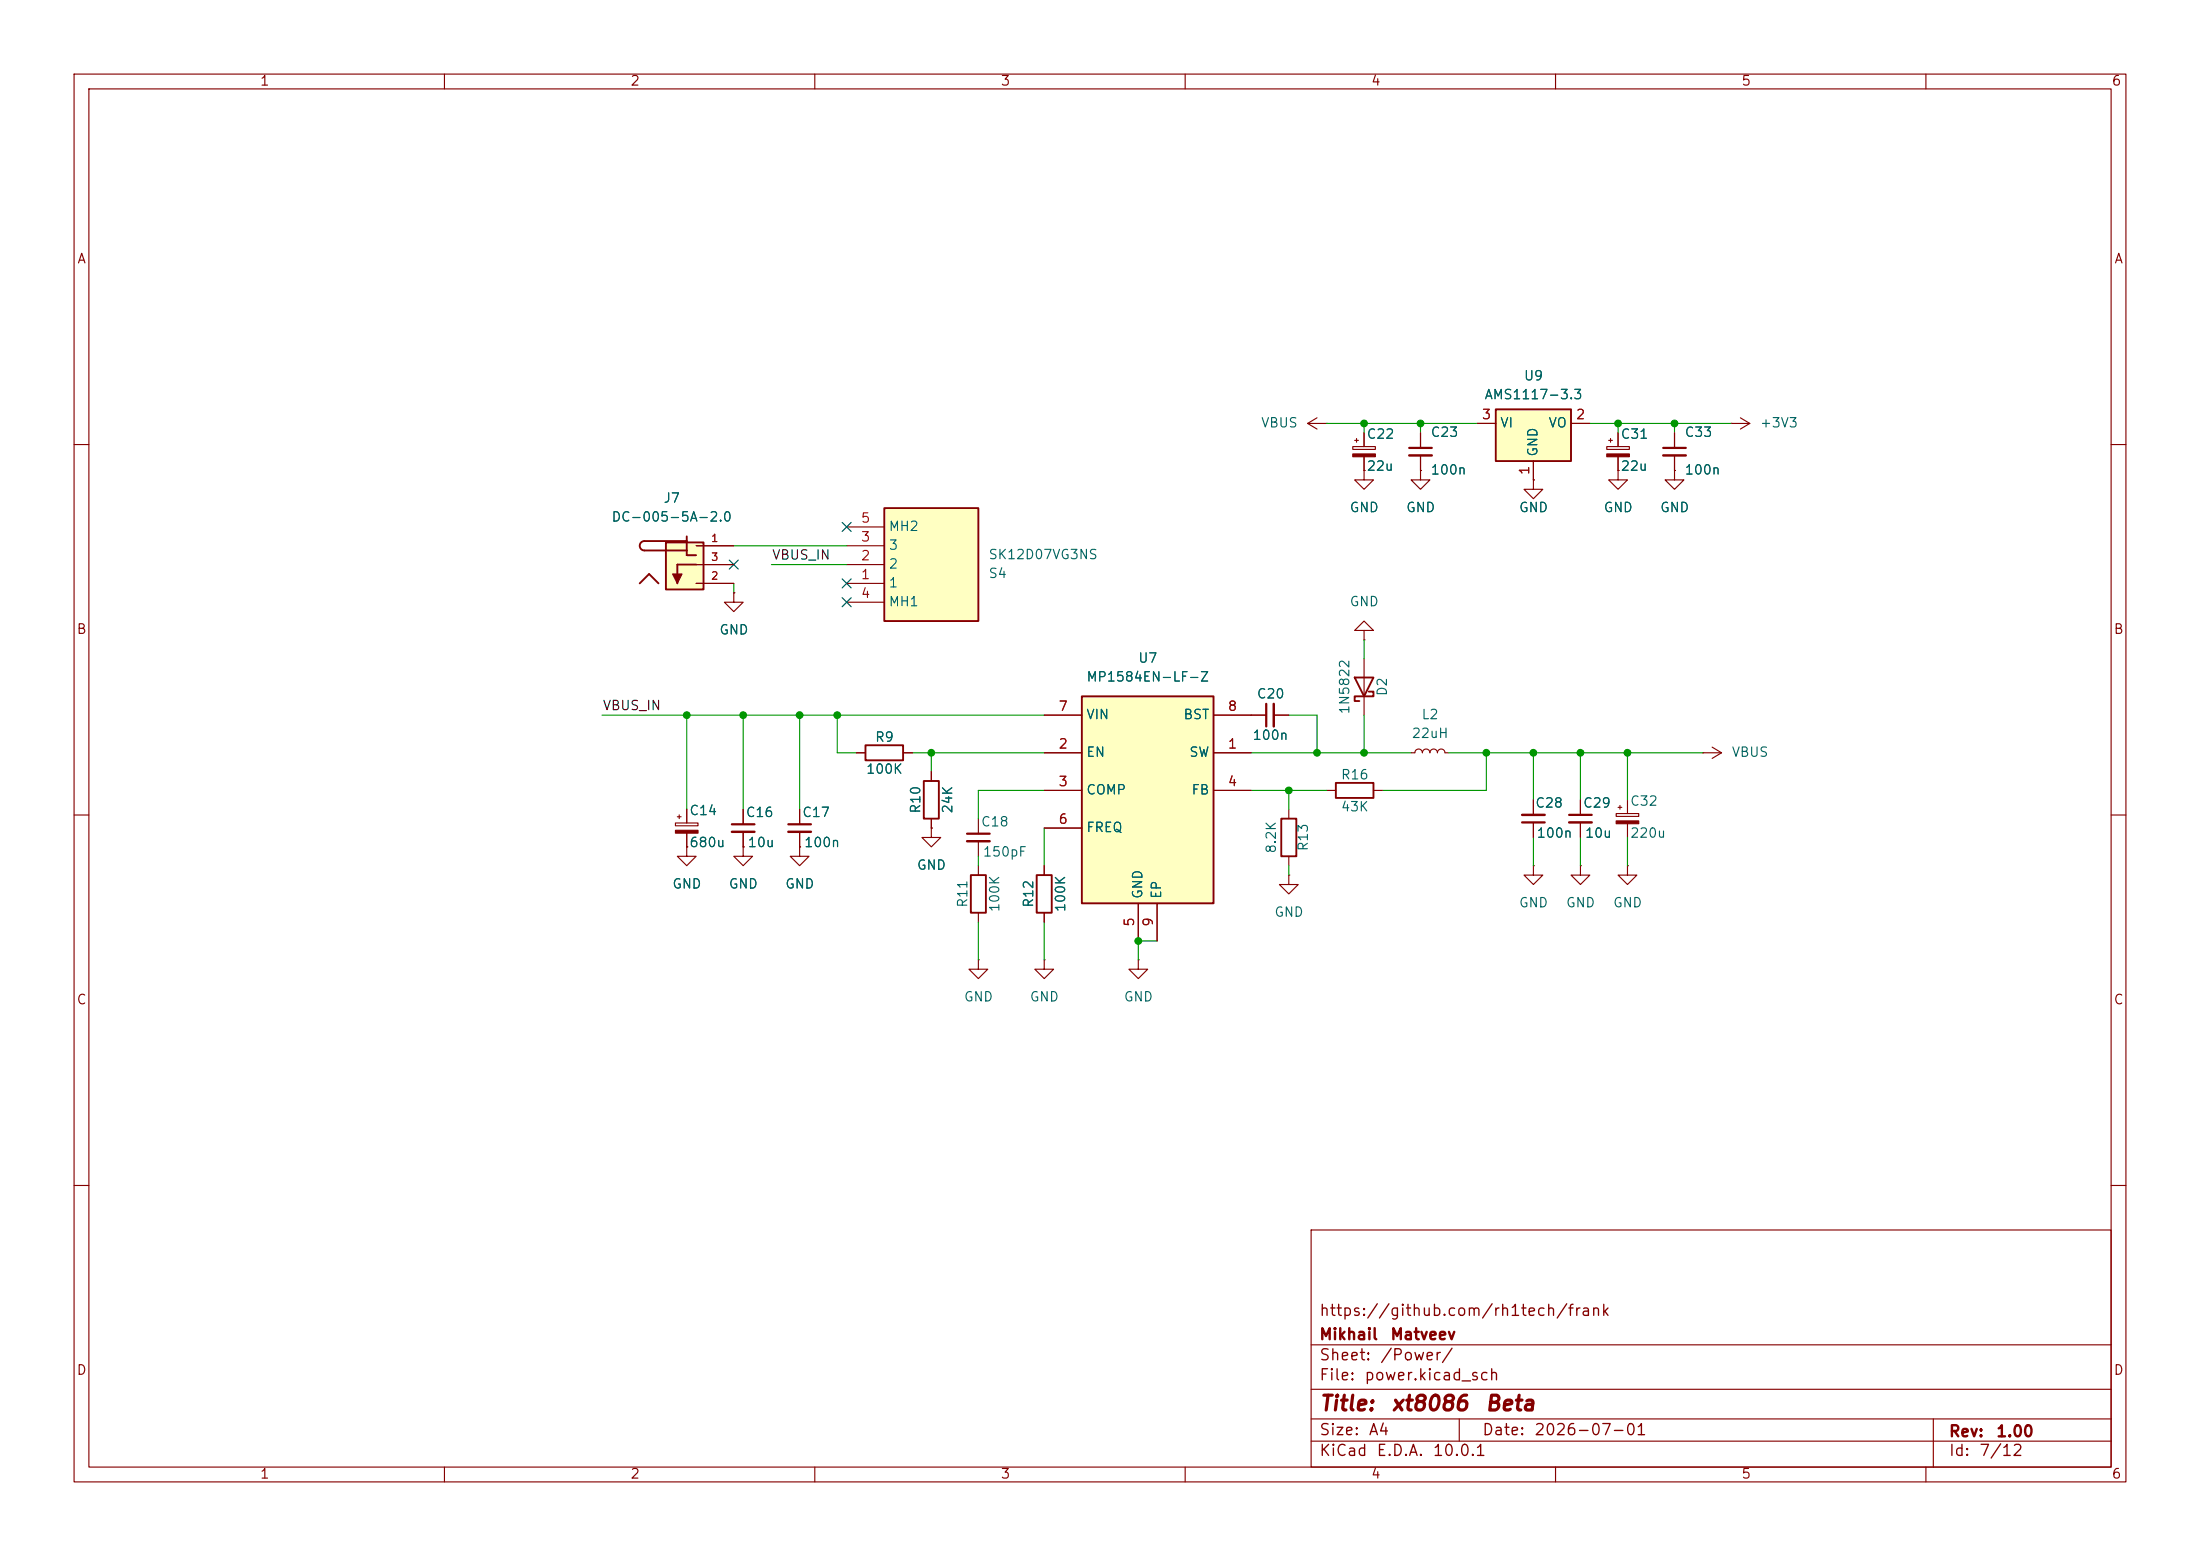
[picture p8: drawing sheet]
<svg xmlns="http://www.w3.org/2000/svg" width="297mm" height="210mm" viewBox="0 0 297 210" stroke-linecap="round" stroke-linejoin="round" font-family="sans-serif">
<g fill="none" stroke="#840000" stroke-width=".15">
<path d="M10 10h277v190h-277zM12 12h273v186h-273zM60 10v2M110 10v2M160 10v2M210 10v2M260 10v2M217.2 59.4h.5M217.4 59.2v.5M218.4 58.4v1.9M226.1 58.4v2.1M233.7 57.2h.1"/>
<path d="M233.7 57.2h2.5M234.9 56.4l1.3 .8M236.2 57.2l-1.3 .7M10 60h2M191.8 63.5v1.3h1.2l-1.2 1.2-1.3-1.2h1.3M191.8 63.5h.1M216.9 60.3h3.1v.4h-3.1zM218.4 63.5v1.3h1.3l-1.3 1.2-1.2-1.2h1.2M218.4 63.5h.1M218.4 61.6v1.9M226.1 63.5v1.3h1.2l-1.2 1.2-1.3-1.2h1.3M226.1 63.5h.1"/>
<path d="M226.1 61.5v2M285 60h2M10 110h2M115.6 101.6h1.2M121.9 101.6h1.3M174 118.1v1.3h1.3l-1.3 1.3-1.3-1.3h1.3M174 118.1h.1M174 109.2v1.3M174 115.6v1.2M213.4 108v2M213.4 111v2M218.2 109.8h3v.4h-3z"/>
<path d="M218.4 109h.5M218.7 108.7v.5M219.7 108v1.8M219.7 111.2v1.8M285 110h2M10 160h2M177 166h108v32h-108zM285 160h2M60 198v2M110 198v2M160 198v2M177 194.5h108"/>
<path d="M177 191.5h108M177 187.5h108M177 181.5h108M197 191.5v3M210 198v2M260 198v2M261 191.5v6.5"/>
</g>
<path d="M116.8 100.6h5.1v2h-5.1zM173 110.5h2v5.1h-2z" fill="none" stroke="#840000" stroke-width=".25"/>
<path d="M224.5 60.5h3.1M211.8 110h3.1" fill="none" stroke="#840000" stroke-width=".3"/>
<path d="M224.5 61.5h3.1M211.8 111h3.1" fill="none" stroke="#840000" stroke-width=".33"/>
<g fill="#840000" stroke="#840000" stroke-width=".15">
<path d="M218.2 110.8h3v.4h-3z"/>
<path d="M216.9 61.3h3.1v.3h-3.1z"/>
</g>
<path d="M201.9 55.2h10.2v7h-10.2z" fill="#ffffc2"/>
<path d="M201.9 55.2h10.2v7h-10.2zM180.3 105.7h5.1v2h-5.1z" fill="none" stroke="#840000" stroke-width=".25"/>
<g fill="none" stroke="#840000" stroke-width=".15">
<path d="M176.5 57.2h2.6M176.5 57.2l1.3 .7M177.8 56.4l-1.3 .8M179.1 57.2h.1M182.9 59.4h.5M183.1 59.2v.5M184.1 58.4v1.9M199.4 57.2h2.5M212.1 57.2h2.5M182.6 60.3h3.1v.4h-3.1zM184.1 63.5v1.3h1.3l-1.3 1.2-1.2-1.2h1.2M184.1 63.5h.1"/>
<path d="M184.1 61.6v1.9M207 64.8v1.2h1.3l-1.3 1.3-1.3-1.3h1.3M207 64.8h.1M207 62.2v2.6M179.1 106.7h1.2M185.4 106.7h1.3M190.5 101.6h.5a.51 .51 0 0 1 .5-.5 .51 .51 0 0 1 .5 .5 .51 .51 0 0 1 .5-.5 .51 .51 0 0 1 .5 .5 .51 .51 0 0 1 .5-.5 .51 .51 0 0 1 .6 .5 .51 .51 0 0 1 .5-.5 .51 .51 0 0 1 .5 .5h.5"/>
</g>
<path d="M182.6 61.3h3.1v.3h-3.1z" fill="#840000" stroke="#840000" stroke-width=".15"/>
<path d="M89.9 73.2h5.1v6.4h-5.1z" fill="#ffffc2"/>
<path d="M86.4 78.7l1.2-1.2 1.3 1.2M89.9 73.2h5.1v6.4h-5.1zM92.7 73h-5.7a.64 .64 0 0 0-.6 .7 .64 .64 0 0 0 .6 .6h5.7M92.7 72.4v2.5h1.3M94 76.2h-2.6v2.5M182.9 91.4h2.5l-1.3 2.6zM184.8 93.3h.6v.7h-2.5v.6h.6M124.7 105.4h2v5.1h-2z" fill="none" stroke="#840000" stroke-width=".25"/>
<g fill="#840000" stroke="#840000" stroke-width=".15">
<path d="M90.8 77.5h1.3l-.7 1.2z"/>
<path d="M91.2 112.1h3v.3h-3z"/>
</g>
<g fill="none" stroke="#840000" stroke-width=".15">
<path d="M94 73.7h5.1M94 78.7h5.1M94 76.2h5.1M99.1 80v1.3h1.2l-1.2 1.3-1.3-1.3h1.3M99.1 80h.1M168.9 96.5h2M172 96.5h2M184.1 85.1h1.3l-1.3-1.3-1.2 1.3h1.2v1.3M184.1 86.4h.1M184.1 88.9v7.6M91.2 111.1h3v.4h-3zM91.4 110.2h.5"/>
<path d="M91.7 110v.5M92.7 114.3v1.3h1.3l-1.3 1.2-1.3-1.2h1.3M92.7 114.3h.1M92.7 109.2v1.9M92.7 112.4v1.9M100.3 114.3v1.3h1.3l-1.3 1.2-1.2-1.2h1.2M100.3 114.3h.1M100.3 109.2v2.1M100.3 112.3v2M107.9 114.3v1.3h1.3l-1.3 1.2-1.2-1.2h1.2M107.9 114.3h.1M107.9 109.2v2.1"/>
<path d="M107.9 112.3v2M125.7 111.8v1.2h1.3l-1.3 1.3-1.2-1.3h1.2M125.7 111.8h.1M125.7 104.1v1.3M125.7 110.5v1.3M132.1 110.5v2M132.1 113.5v2.1M207 116.8v1.3h1.3l-1.3 1.3-1.3-1.3h1.3M207 116.8h.1M207 108v2M207 111v2M213.4 116.8v1.3h1.2l-1.2 1.3-1.3-1.3h1.3"/>
<path d="M213.4 116.8h.1M219.7 116.8v1.3h1.3l-1.3 1.3-1.3-1.3h1.3M219.7 116.8h.1M229.9 101.6h.1M229.9 101.6h2.5M231.1 100.8l1.3 .8M232.4 101.6l-1.3 .8"/>
</g>
<path d="M170.9 95v3M98.8 111.3h3.1M106.4 111.3h3.1M130.6 112.5h3M205.5 111h3" fill="none" stroke="#840000" stroke-width=".3"/>
<path d="M172 95v3M98.8 112.3h3.1M106.4 112.3h3.1M130.6 113.5h3M205.5 110h3" fill="none" stroke="#840000" stroke-width=".33"/>
<path d="M119.4 68.6h12.7v15.2h-12.7z" fill="#ffffc2"/>
<path d="M119.4 68.6h12.7v15.2h-12.7zM131.1 118.1h2v5.1h-2z" fill="none" stroke="#840000" stroke-width=".25"/>
<path d="M191.8 58.4v2.1M114.3 78.7h5.1M114.3 76.2h5.1M114.3 73.7h5.1M114.3 71.1h5.1M191.8 61.5v2M114.3 81.3h5.1M132.1 116.8v1.3M132.1 123.2v1.3" fill="none" stroke="#840000" stroke-width=".15"/>
<path d="M190.2 60.5h3.1" fill="none" stroke="#840000" stroke-width=".3"/>
<path d="M190.2 61.5h3.1" fill="none" stroke="#840000" stroke-width=".33"/>
<path d="M146 94h17.8v27.9h-17.8z" fill="#ffffc2"/>
<path d="M146 94h17.8v27.9h-17.8zM140 118.1h2v5.1h-2z" fill="none" stroke="#840000" stroke-width=".25"/>
<g fill="none" stroke="#840000" stroke-width=".15">
<path d="M184.1 58.4v1.9M191.8 58.4v2.1M199.4 57.2h2.5M212.1 57.2h2.5M218.4 58.4v1.9M226.1 58.4v2.1M94 73.7h5.1M94 78.7h5.1M94 76.2h5.1M184.1 63.5h.1M184.1 61.6v1.9M191.8 63.5h.1"/>
<path d="M191.8 61.5v2M207 64.8h.1M207 62.2v2.6M218.4 63.5h.1M218.4 61.6v1.9M226.1 63.5h.1M226.1 61.5v2M99.1 80h.1M141 96.5h5M163.8 96.5h7.1M172 96.5h2M92.7 114.3h.1"/>
<path d="M92.7 109.2v1.9M92.7 112.4v1.9M100.3 114.3h.1M100.3 109.2v2.1M100.3 112.3v2M107.9 114.3h.1M107.9 109.2v2.1M107.9 112.3v2M115.6 101.6h1.2M121.9 101.6h1.3M125.7 111.8h.1M125.7 104.1v1.3"/>
<path d="M125.7 110.5v1.3M141 101.6h5M141 106.7h5M141 111.8h5M141 116.8v1.3M163.8 101.6h5.1M163.8 106.7h5.1M207 108v2M207 111v2M213.4 108v2M213.4 111v2M132.1 129.5v1.3h1.2l-1.2 1.3-1.3-1.3h1.3"/>
<path d="M132.1 129.5h.1M141 129.5v1.3h1.2l-1.2 1.3-1.3-1.3h1.3M141 129.5h.1M141 123.2v1.3M153.7 129.5v1.3h1.2l-1.2 1.3-1.3-1.3h1.3M153.7 129.5h.1M153.7 121.9v5.1M156.2 121.9v5.1"/>
</g>
<g fill="none" stroke="#009600" stroke-width=".15">
<path d="M179.1 57.2h20.3M184.1 57.2v1.2M191.8 57.2v1.2M214.6 57.2h19.1M218.4 57.2v1.2M226.1 57.2v1.2M99.1 73.7h15.2M99.1 78.7v1.3M104.1 76.2h10.2M81.3 96.5h59.7M92.7 96.5v12.7M100.3 96.5v12.7"/>
<path d="M107.9 96.5v12.7M113 96.5v5.1h2.6M174 96.5h3.8v5.1M184.1 86.4v2.5M184.1 96.5v5.1M123.2 101.6h17.8M125.7 101.6v2.5M132.1 115.6v1.2M141 106.7h-8.9v3.8M141 111.8v5M168.9 101.6h21.6M168.9 106.7h10.2"/>
<path d="M174 106.7v2.5M174 116.8v1.3M195.6 101.6h34.3M200.7 101.6v5.1h-14M207 101.6v6.4M207 113v3.8M213.4 101.6v6.4M213.4 113v3.8M219.7 101.6v6.4M219.7 113v3.8M132.1 124.5v5M141 124.5v5"/>
<path d="M156.2 127h-2.5v2.5"/>
</g>
<path d="M98.5 75.6l1.2 1.2M99.7 75.6l-1.2 1.2M113.7 70.5l1.2 1.2M113.7 78.1l1.2 1.2M114.9 70.5l-1.2 1.2M114.9 78.1l-1.2 1.2M113.7 80.7l1.2 1.2M114.9 80.7l-1.2 1.2" fill="none" stroke="#000084" stroke-width=".15"/>
<g fill="#009600" stroke="#009600" stroke-width=".14">
<circle cx="213.4" cy="101.6" r=".46"/>
<circle cx="174" cy="106.7" r=".46"/>
<circle cx="200.7" cy="101.6" r=".46"/>
<circle cx="184.1" cy="101.6" r=".46"/>
<circle cx="207" cy="101.6" r=".46"/>
<circle cx="177.8" cy="101.6" r=".46"/>
<circle cx="219.7" cy="101.6" r=".46"/>
<circle cx="153.7" cy="127" r=".46"/>
<circle cx="113" cy="96.5" r=".46"/>
<circle cx="125.7" cy="101.6" r=".46"/>
<circle cx="107.9" cy="96.5" r=".46"/>
<circle cx="100.3" cy="96.5" r=".46"/>
<circle cx="92.7" cy="96.5" r=".46"/>
<circle cx="184.1" cy="57.2" r=".46"/>
<circle cx="226.1" cy="57.2" r=".46"/>
<circle cx="218.4" cy="57.2" r=".46"/>
<circle cx="191.8" cy="57.2" r=".46"/>
</g>
<g font-size="2" fill="#840000">
<text x="178" y="190.9">Title:</text>
<text x="187.7" y="190.9">xt8086</text>
<text x="200.4" y="190.9">Beta</text>
</g>
<g font-size="1.5" fill="#840000">
<text x="178" y="178">https://github.com/rh1tech/frank</text>
<text x="178" y="184">Sheet:</text>
<text x="178" y="181.2">Mikhail</text>
<text x="186.2" y="184">/Power/</text>
<text x="187.6" y="181.2">Matveev</text>
<text x="178" y="186.7">File:</text>
<text x="184.1" y="186.7">power.kicad_sch</text>
<text x="178" y="196.9">KiCad</text>
<text x="178" y="194.1">Size:</text>
<text x="184.7" y="194.1">A4</text>
<text x="185.7" y="196.9">E.D.A.</text>
<text x="193.3" y="196.9">10.0.1</text>
<text x="200" y="194.1">Date:</text>
<text x="207" y="194.1">2026-07-01</text>
<text x="263" y="194.3">Rev:</text>
<text x="263" y="196.9">Id:</text>
<text x="267.1" y="196.9">7/12</text>
<text x="269.4" y="194.3">1.00</text>
</g>
<g font-size="1.3" fill="#840000">
<text x="35" y="11.9">1</text>
<text x="85" y="11.9">2</text>
<text x="135" y="11.9">3</text>
<text x="185" y="11.9">4</text>
<text x="235" y="11.9">5</text>
<text x="285" y="11.9">6</text>
<text x="10.3" y="35.9">A</text>
<text x="285.3" y="35.9">A</text>
<text x="10.3" y="85.9">B</text>
<text x="285.3" y="85.9">B</text>
<text x="10.3" y="135.9">C</text>
<text x="285.3" y="135.9">C</text>
<text x="10.3" y="185.9">D</text>
<text x="285.3" y="185.9">D</text>
<text x="35" y="199.9">1</text>
<text x="85" y="199.9">2</text>
<text x="135" y="199.9">3</text>
<text x="185" y="199.9">4</text>
<text x="235" y="199.9">5</text>
<text x="285" y="199.9">6</text>
</g>
<g font-size="1.3" fill="#006464">
<text x="205.6" y="51.7">U9</text>
<text x="170.1" y="58">VBUS</text>
<text x="184.4" y="59.5">C22</text>
<text x="193" y="59.3">C23</text>
<text x="200.3" y="54.2">AMS1117-3.3</text>
<text x="202.4" y="58">VI</text>
<text x="209" y="58">VO</text>
<text x="218.7" y="59.5">C31</text>
<text x="227.3" y="59.3">C33</text>
<text x="237.5" y="58">+3V3</text>
<text x="184.4" y="63.9">22u</text>
<text x="193" y="64.4">100n</text>
<text x="207.9" y="61.7" transform="rotate(-90 207.9 61.7)">GND</text>
<text x="218.7" y="63.9">22u</text>
<text x="227.3" y="64.4">100n</text>
<text x="82.5" y="70.7">DC-005-5A-2.0</text>
<text x="89.5" y="68.2">J7</text>
<text x="119.9" y="72">MH2</text>
<text x="182.1" y="69.4">GND</text>
<text x="189.7" y="69.4">GND</text>
<text x="205" y="69.4">GND</text>
<text x="216.4" y="69.4">GND</text>
<text x="224" y="69.4">GND</text>
<text x="119.9" y="77.1">2</text>
<text x="119.9" y="74.5">3</text>
<text x="133.4" y="75.8">SK12D07VG3NS</text>
<text x="119.9" y="79.6">1</text>
<text x="119.9" y="82.1">MH1</text>
<text x="133.4" y="78.3">S4</text>
<text x="182.1" y="82.1">GND</text>
<text x="97" y="86">GND</text>
<text x="153.6" y="89.8">U7</text>
<text x="146.6" y="92.3">MP1584EN-LF-Z</text>
<text x="169.6" y="94.6">C20</text>
<text x="187.6" y="94.1" transform="rotate(-90 187.6 94.1)">D2</text>
<text x="118" y="100.4">R9</text>
<text x="146.6" y="97.4">VIN</text>
<text x="159.7" y="97.4">BST</text>
<text x="169" y="100.2">100n</text>
<text x="182.5" y="96.5" transform="rotate(-90 182.5 96.5)">1N5822</text>
<text x="190.5" y="99.9">22uH</text>
<text x="191.8" y="97.4">L2</text>
<text x="116.8" y="104.7">100K</text>
<text x="146.6" y="102.5">EN</text>
<text x="146.6" y="107.5">COMP</text>
<text x="160.5" y="102.5">SW</text>
<text x="160.8" y="107.5">FB</text>
<text x="180.9" y="105.5">R16</text>
<text x="233.7" y="102.5">VBUS</text>
<text x="93" y="110.3">C14</text>
<text x="100.6" y="110.6">C16</text>
<text x="108.2" y="110.6">C17</text>
<text x="124.6" y="109.9" transform="rotate(-90 124.6 109.9)">R10</text>
<text x="128.9" y="109.9" transform="rotate(-90 128.9 109.9)">24K</text>
<text x="132.3" y="111.9">C18</text>
<text x="146.6" y="112.6">FREQ</text>
<text x="180.9" y="109.8">43K</text>
<text x="207.2" y="109.3">C28</text>
<text x="207.4" y="113.4">100n</text>
<text x="213.6" y="109.3">C29</text>
<text x="213.9" y="113.4">10u</text>
<text x="220" y="113.4">220u</text>
<text x="220" y="109.1">C32</text>
<text x="93" y="114.7">680u</text>
<text x="100.8" y="114.7">10u</text>
<text x="108.5" y="114.7">100n</text>
<text x="123.7" y="117.7">GND</text>
<text x="132.6" y="115.9">150pF</text>
<text x="172.6" y="115.3" transform="rotate(-90 172.6 115.3)">8.2K</text>
<text x="176.9" y="115" transform="rotate(-90 176.9 115)">R13</text>
<text x="90.7" y="120.2">GND</text>
<text x="98.3" y="120.2">GND</text>
<text x="105.9" y="120.2">GND</text>
<text x="130.9" y="122.6" transform="rotate(-90 130.9 122.6)">R11</text>
<text x="135.2" y="123.2" transform="rotate(-90 135.2 123.2)">100K</text>
<text x="139.8" y="122.6" transform="rotate(-90 139.8 122.6)">R12</text>
<text x="144.1" y="123.2" transform="rotate(-90 144.1 123.2)">100K</text>
<text x="154.5" y="121.4" transform="rotate(-90 154.5 121.4)">GND</text>
<text x="157.1" y="121.4" transform="rotate(-90 157.1 121.4)">EP</text>
<text x="172" y="124.1">GND</text>
<text x="205" y="122.8">GND</text>
<text x="211.3" y="122.8">GND</text>
<text x="217.7" y="122.8">GND</text>
<text x="130" y="135.5">GND</text>
<text x="138.9" y="135.5">GND</text>
<text x="151.6" y="135.5">GND</text>
</g>
<g font-size="1.3" fill="#a90000">
<text x="200" y="56.9">3</text>
<text x="212.7" y="56.9">2</text>
<text x="206.8" y="64.2" transform="rotate(-90 206.8 64.2)">1</text>
<text x="116.1" y="70.9">5</text>
<text x="116.1" y="75.9">2</text>
<text x="116.1" y="73.4">3</text>
<text x="116.1" y="78.5">1</text>
<text x="116.1" y="81">4</text>
<text x="142.8" y="101.3">2</text>
<text x="142.8" y="96.3">7</text>
<text x="165.7" y="101.3">1</text>
<text x="165.7" y="96.3">8</text>
<text x="142.8" y="106.4">3</text>
<text x="165.7" y="106.4">4</text>
<text x="142.8" y="111.5">6</text>
<text x="153.4" y="125.2" transform="rotate(-90 153.4 125.2)">5</text>
<text x="156" y="125.2" transform="rotate(-90 156 125.2)">9</text>
</g>
<g font-size="1.3" fill="#0f0f0f">
<text x="104.1" y="75.9">VBUS_IN</text>
<text x="81.3" y="96.2">VBUS_IN</text>
</g>
<g font-size="1" fill="#a90000">
<text x="95.9" y="73.4">1</text>
<text x="95.9" y="75.9">3</text>
<text x="95.9" y="78.5">2</text>
</g>
</svg>
